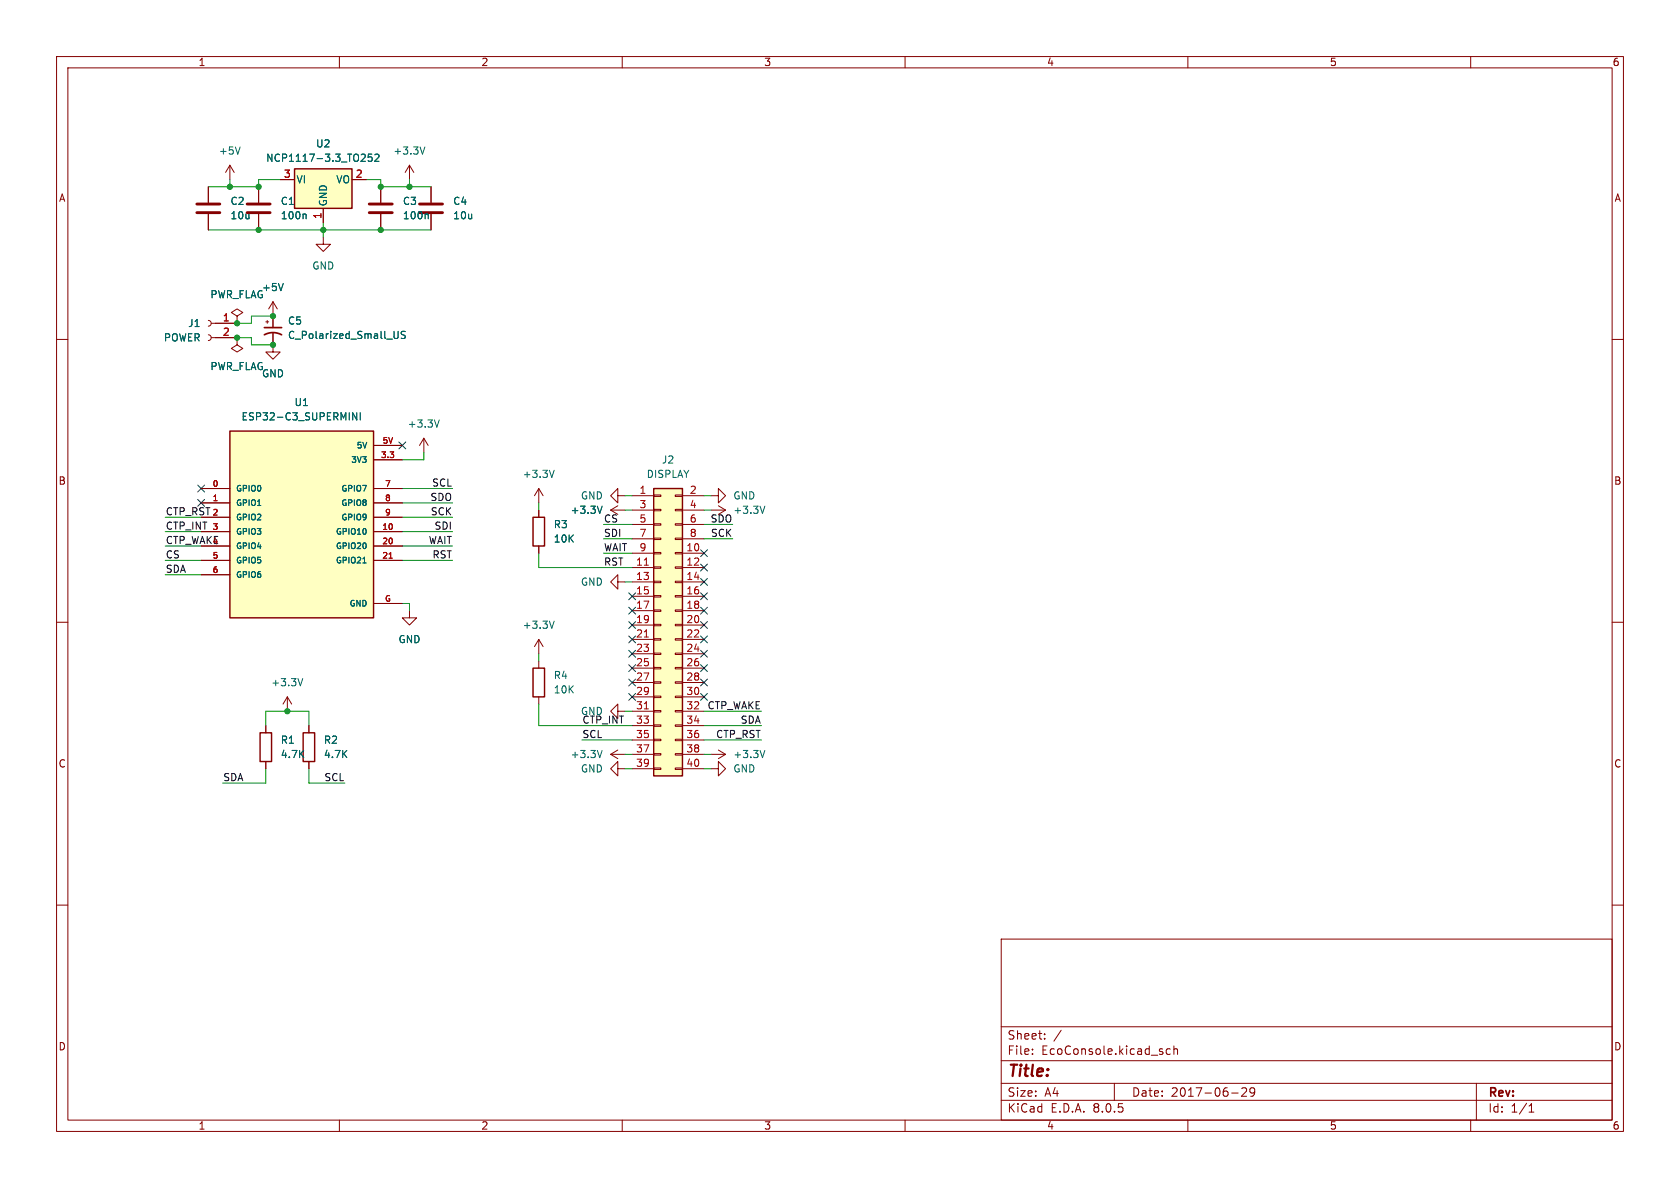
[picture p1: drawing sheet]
<svg xmlns="http://www.w3.org/2000/svg" width="297mm" height="210mm" viewBox="0 0 297 210" stroke-linecap="round" stroke-linejoin="round" font-family="sans-serif">
<g fill="none" stroke="#840000" stroke-width=".18">
<path d="M10 10h277v190h-277zM12 12h273v186h-273zM60 10v2M110 10v2M160 10v2M210 10v2M260 10v2M10 60h2M41.9 59.7v1.3l1 .6-1 .6-1-.6 1-.6M41.9 59.7h.1M285 60h2M48.3 61v1.2h1.2l-1.2 1.3-1.3-1.3h1.3"/>
<path d="M74.9 77.5l-.7 1.2M74.9 77.5v2.5M74.9 77.5l.8 1.2M107.9 90.2l1.3 .7M107.9 90.2h2.6M109.2 87.6v-1.2l-1.3 1.2 1.3 1.3v-1.3h1.3M109.2 89.4l-1.3 .8M125.7 87.6h1.3v-1.2l1.3 1.2-1.3 1.3v-1.3M125.7 90.2h2.6M127 89.4l1.3 .8M128.3 90.2l-1.3 .7M10 110h2"/>
<path d="M285 110h2M50.8 123.2l-.8 1.3M50.8 123.2v2.5M50.8 123.2l.8 1.3M109.2 125.7v-1.2l-1.3 1.2 1.3 1.3v-1.3h1.3M125.7 133.4h2.6M127 132.6l1.3 .8M128.3 133.4l-1.3 .7M10 160h2M285 160h2M177 166h108v32h-108zM60 198v2"/>
<path d="M110 198v2M160 198v2M177 194.5h108M177 191.5h108M177 187.5h108M177 181.5h108M182.5 186.3v.1M182.5 185.5v.1M184.7 183.6v.1M184.7 182.8v.1M187.6 182.1l-1.3 2M197 191.5v3"/>
<path d="M206.9 185.5l-.4-.1-.3 .3v.4l.1 .2h.6M207.5 185.5l.2-.1 .4 .1 .1 .9M207.5 184.9v1.5M210 198v2M217.7 193.2h1.2M219.5 192.4l.6-.1 .2 .1 .1 .3-.9 1.1h.9M221.8 192.9l-.3 .3h-.3l-.2-.3 .1-.5 .4-.1 .2 .1a.99 .99 0 0 1-.3 1.4h-.3M260 198v2M261 191.5v6.5M270.3 196.6h.9M270.3 195.5l.4-.4v1.5"/>
</g>
<path d="M77.7 74.2l-.5 1.3M106.4 89.5l-.4 1.2M135.2 89.5l-.4 1.2M53.5 120l-.4 1.2M135.2 132.7l-.4 1.2" fill="none" stroke="#006464" stroke-width=".18"/>
<path d="M115.6 86.4h5v50.8h-5z" fill="#ffffc2"/>
<g fill="none" stroke="#840000" stroke-width=".18">
<path d="M111.8 87.6h3.8M111.8 97.8h3.8M111.8 90.2h3.8M111.8 92.7h3.8M111.8 95.3h3.8M115.6 97.7h1.2v.2h-1.2zM115.6 95.1h1.2v.3h-1.2zM115.6 92.6h1.2v.2h-1.2zM115.6 90h1.2v.3h-1.2zM115.6 87.5h1.2v.3h-1.2zM119.4 97.7h1.2v.2h-1.2zM119.4 95.1h1.2v.3h-1.2z"/>
<path d="M119.4 92.6h1.2v.2h-1.2zM119.4 90h1.2v.3h-1.2zM119.4 87.5h1.2v.3h-1.2zM120.6 87.6h3.9M120.6 97.8h3.9M120.6 90.2h3.9M120.6 92.7h3.9M120.6 95.3h3.9M95.2 116.8v1.3M111.8 100.3h3.8M111.8 102.9h3.8M111.8 105.4h3.8"/>
<path d="M111.8 108h3.8M111.8 110.5h3.8M111.8 113h3.8M111.8 115.6h3.8M111.8 118.1h3.8M115.6 118h1.2v.2h-1.2zM115.6 115.4h1.2v.3h-1.2zM115.6 112.9h1.2v.3h-1.2zM115.6 110.4h1.2v.2h-1.2zM115.6 107.8h1.2v.3h-1.2zM115.6 105.3h1.2v.2h-1.2zM115.6 102.7h1.2v.3h-1.2z"/>
<path d="M115.6 100.2h1.2v.3h-1.2zM119.4 118h1.2v.2h-1.2zM119.4 115.4h1.2v.3h-1.2zM119.4 112.9h1.2v.3h-1.2zM119.4 110.4h1.2v.2h-1.2zM119.4 107.8h1.2v.3h-1.2zM119.4 105.3h1.2v.2h-1.2zM119.4 102.7h1.2v.3h-1.2zM119.4 100.2h1.2v.3h-1.2zM120.6 100.3h3.9M120.6 102.9h3.9M120.6 105.4h3.9"/>
<path d="M120.6 108h3.9M120.6 110.5h3.9M120.6 113h3.9M120.6 115.6h3.9M120.6 118.1h3.9M54.6 128.3v1.2M54.6 134.6v1.3M95.2 123.2v1.3M111.8 120.7h3.8M111.8 123.2h3.8M111.8 125.7h3.8M111.8 128.3h3.8"/>
<path d="M111.8 130.8h3.8M111.8 133.4h3.8M111.8 135.9h3.8M115.6 135.8h1.2v.2h-1.2zM115.6 133.2h1.2v.3h-1.2zM115.6 130.7h1.2v.2h-1.2zM115.6 128.1h1.2v.3h-1.2zM115.6 125.6h1.2v.3h-1.2zM115.6 123.1h1.2v.2h-1.2zM115.6 120.5h1.2v.3h-1.2zM119.4 135.8h1.2v.2h-1.2zM119.4 133.2h1.2v.3h-1.2z"/>
<path d="M119.4 130.7h1.2v.2h-1.2zM119.4 128.1h1.2v.3h-1.2zM119.4 125.6h1.2v.3h-1.2zM119.4 123.1h1.2v.2h-1.2zM119.4 120.5h1.2v.3h-1.2zM120.6 120.7h3.9M120.6 123.2h3.9M120.6 125.7h3.9M120.6 128.3h3.9M120.6 130.8h3.9M120.6 133.4h3.9M120.6 135.9h3.9"/>
</g>
<path d="M115.6 86.4h5v50.8h-5zM94.2 118.1h2.1v5.1h-2.1zM53.6 129.5h2v5.1h-2z" fill="none" stroke="#840000" stroke-width=".25"/>
<path d="M113.9 99.9h.7M113.9 112.6h.7M113.9 125.3h.7" fill="none" stroke="#a90000" stroke-width=".18"/>
<path d="M40.6 76.2h25.4v33h-25.4z" fill="#ffffc2"/>
<path d="M40.6 76.2h25.4v33h-25.4z" fill="none" stroke="#840000" stroke-width=".25"/>
<g fill="none" stroke="#840000" stroke-width=".18">
<path d="M36.8 33v2.8M36.8 37.8v2.8M67.3 33v2.8M67.3 37.8v2.8M72.4 29.2l-.8 1.3M72.4 29.2v2.6M72.4 29.2l.8 1.3M76.2 33v2.8M76.2 37.8v2.8M36.8 59.2l.4 .1 .1 .4-.1 .3-.4 .2M36.8 56.6l.4 .2 .1 .4-.1 .3-.4 .2M37.3 59.7h4.6"/>
<path d="M37.3 57.2h4.6M41.9 55.9l1-.7-1-.6-1 .6 1 .7v1.3M41.9 57.2h.1M47 56.9h.5M47.2 56.6v.6M48.3 53.3l-.8 1.3M48.3 53.3v4.6M48.3 58.9v2.1M48.3 53.3l.7 1.3M57.1 41.9v1.3h1.3l-1.3 1.3-1.2-1.3h1.2M66 78.7h5.1M35.6 86.4h5"/>
<path d="M35.6 88.9h5M35.6 94h5M35.6 91.4h5M35.6 96.5h5M35.6 99.1h5M66 86.4h5.1M66 88.9h5.1M66 94h5.1M66 91.4h5.1M66 96.5h5.1M66 99.1h5.1M66 81.3h5.1"/>
<path d="M35.6 101.6h5M66 106.7h5.1M72.4 108v1.2h1.3l-1.3 1.3-1.3-1.3h1.3M95.2 113l-.7 1.3M95.2 113v2.6M95.2 113l.8 1.3M109.2 102.9v-1.3l-1.3 1.3 1.3 1.2v-1.2h1.3M107.9 133.4l1.3 .7M107.9 133.4h2.6M109.2 132.6l-1.3 .8M125.7 135.9h1.3v-1.3l1.3 1.3-1.3 1.3v-1.3"/>
</g>
<path d="M75.1 26l-.4 1.2M75.5 37.8l.2 .2v.7M50.1 50.1l-.4 1.3M70.4 58.6l-.1 1.1-.2 .1h-.3M71.7 58.6h-.5l-.2 .1v.4l.5 .2 .2 .3-.3 .2h-.5M63.1 73v1.2l-.7-1.2v1.2M63.7 73v1.2M64.1 99.5h.6M98 109.8l-.5 1.3M106.4 132.7l-.4 1.2" fill="none" stroke="#006464" stroke-width=".18"/>
<path d="M68.8 98.7h.6" fill="none" stroke="#a90000" stroke-width=".18"/>
<path d="M46.7 59.2a3.2 3.2 0 0 1 3.1 0M46.7 57.9h3.1" fill="none" stroke="#840000" stroke-width=".3"/>
<path d="M34.8 37.6h4.1M34.8 36.1h4.1M65.3 37.6h4M65.3 36.1h4M74.2 37.6h4M74.2 36.1h4" fill="none" stroke="#840000" stroke-width=".51"/>
<path d="M52.1 29.8h10.1v7h-10.1z" fill="#ffffc2"/>
<path d="M52.1 29.8h10.1v7h-10.1zM94.2 91.4h2.1v5.1h-2.1zM46 129.5h2v5.1h-2z" fill="none" stroke="#840000" stroke-width=".25"/>
<g fill="none" stroke="#840000" stroke-width=".18">
<path d="M36.8 33v2.8M36.8 37.8v2.8M40.6 29.2l-.7 1.3M40.6 29.2v2.6M40.6 29.2l.8 1.3M45.7 33v2.8M45.7 37.8v2.8M49.5 31.8h2.6M57.1 36.8v2.6M62.2 31.8h2.6M67.3 33v2.8M67.3 37.8v2.8"/>
<path d="M76.2 33v2.8M76.2 37.8v2.8M38.1 57.2h3.8M38.1 59.7h3.8M41.9 59.7h.1M41.9 57.2h.1M48.3 55.9v2M48.3 58.9v2.1M66 78.7h5.1M35.6 86.4h5M35.6 88.9h5M35.6 94h5"/>
<path d="M35.6 91.4h5M35.6 96.5h5M35.6 99.1h5M66 86.4h5.1M66 88.9h5.1M66 94h5.1M66 91.4h5.1M66 96.5h5.1M66 99.1h5.1M66 81.3h5.1M95.2 86.4l-.7 1.2M95.2 86.4v2.5"/>
<path d="M95.2 90.2v1.2M95.2 96.5v1.3M95.2 86.4l.8 1.2M35.6 101.6h5M66 106.7h5.1M47 128.3v1.2M47 134.6v1.3M54.6 128.3v1.2M54.6 134.6v1.3M109.2 135.9v-1.3l-1.3 1.3 1.3 1.3v-1.3h1.3"/>
</g>
<g fill="none" stroke="#006464" stroke-width=".18">
<path d="M42.5 26l-.5 1.2M53.9 37.8l.2 .2v.7M63.8 28.5h.8M64.5 27.4v.4M65.7 27.2h-.6v.7l.2-.2 .4 .1 .1 .2-.1 .4-.1 .1-.5-.1M66.3 27.4l.5-.2 .2 .4-.8 .9h.8M75.5 37.8l.2 .2v.7M50.1 50.1l-.4 1.3M70.4 58.6l-.1 1.1-.2 .1h-.3M71.7 58.6h-.5l-.2 .1v.4l.5 .2 .2 .3-.3 .2h-.5M63.1 73v1.2l-.7-1.2v1.2M63.7 73v1.2"/>
<path d="M64.1 99.5h.6M98 83.1l-.5 1.3M106.4 89.5l-.4 1.2"/>
</g>
<path d="M43.7 36.1h4.1M43.7 37.6h4.1" fill="none" stroke="#840000" stroke-width=".51"/>
<g fill="none" stroke="#009600" stroke-width=".18">
<path d="M40.6 31.8v1.2M49.5 31.8h-3.8v1.2h-8.9M57.1 39.4v2.5M64.8 31.8h2.5v1.2h8.9M72.4 31.8v1.2M36.8 40.6h39.4M41.9 59.7h2.5v1.3h3.9M48.3 55.9h-3.9v1.3h-2.5M29.2 91.4h6.4M29.2 99.1h6.4M29.2 96.5h6.4M29.2 94h6.4"/>
<path d="M71.1 91.4h8.9M71.1 99.1h8.9M71.1 96.5h8.9M71.1 94h8.9M71.1 88.9h8.9M71.1 86.4h8.9M74.9 80v1.3h-3.8M95.2 88.9v1.3M95.2 97.8v2.5h16.6M106.7 95.3h5.1M106.7 92.7h5.1M106.7 97.8h5.1"/>
<path d="M110.5 90.2h1.3M110.5 87.6h1.3M124.5 90.2h1.2M124.5 95.3h5M124.5 92.7h5M124.5 87.6h1.2M29.2 101.6h6.4M71.1 106.7h1.3v1.3M95.2 115.6v1.2M110.5 102.9h1.3M47 128.3v-2.6h7.6v2.6M47 135.9v2.5h-7.6"/>
<path d="M54.6 135.9v2.5h6.4M95.2 124.5v3.8h16.6M102.9 130.8h8.9M110.5 125.7h1.3M110.5 135.9h1.3M110.5 133.4h1.3M124.5 125.7h10.1M124.5 135.9h1.2M124.5 130.8h10.1M124.5 133.4h1.2M124.5 128.3h10.1"/>
</g>
<g fill="none" stroke="#000084" stroke-width=".18">
<path d="M70.5 78.1l1.2 1.2M71.7 78.1l-1.2 1.2M35 85.8l1.2 1.2M35 88.3l1.2 1.2M36.2 85.8l-1.2 1.2M36.2 88.3l-1.2 1.2M123.9 99.7l1.2 1.2M123.9 97.2l1.2 1.2M125.1 99.7l-1.2 1.2M125.1 97.2l-1.2 1.2M111.2 112.4l1.2 1.2M111.2 115l1.2 1.2"/>
<path d="M111.2 117.5l1.2 1.2M111.2 109.9l1.2 1.2M111.2 104.8l1.2 1.2M111.2 107.3l1.2 1.3M112.4 115l-1.2 1.2M112.4 117.5l-1.2 1.2M112.4 109.9l-1.2 1.2M112.4 112.4l-1.2 1.2M112.4 104.8l-1.2 1.2M112.4 107.3l-1.2 1.3M123.9 112.4l1.2 1.2M123.9 102.3l1.2 1.2"/>
<path d="M123.9 104.8l1.2 1.2M123.9 107.3l1.2 1.3M123.9 115l1.2 1.2M123.9 117.5l1.2 1.2M123.9 109.9l1.2 1.2M125.1 112.4l-1.2 1.2M125.1 109.9l-1.2 1.2M125.1 102.3l-1.2 1.2M125.1 104.8l-1.2 1.2M125.1 107.3l-1.2 1.3M125.1 115l-1.2 1.2M125.1 117.5l-1.2 1.2"/>
<path d="M111.2 122.6l1.2 1.2M111.2 120l1.2 1.3M112.4 122.6l-1.2 1.2M112.4 120l-1.2 1.3M123.9 122.6l1.2 1.2M123.9 120l1.2 1.3M125.1 122.6l-1.2 1.2M125.1 120l-1.2 1.3"/>
</g>
<path d="M68.8 98.7h.6" fill="none" stroke="#a90000" stroke-width=".18"/>
<g fill="#009600" stroke="#009600" stroke-width=".18">
<circle cx="67.3" cy="33" r=".46"/>
<circle cx="67.3" cy="40.6" r=".46"/>
<circle cx="40.6" cy="33" r=".46"/>
<circle cx="45.7" cy="33" r=".46"/>
<circle cx="45.7" cy="40.6" r=".46"/>
<circle cx="72.4" cy="33" r=".46"/>
<circle cx="48.3" cy="61" r=".46"/>
<circle cx="41.9" cy="59.7" r=".46"/>
<circle cx="57.1" cy="40.6" r=".46"/>
<circle cx="48.3" cy="55.9" r=".46"/>
<circle cx="41.9" cy="57.2" r=".46"/>
<circle cx="50.8" cy="125.7" r=".46"/>
</g>
<text font-size="2.8" fill="#840000" x="178" y="190.9">Title:</text>
<g font-size="2.1" fill="#840000">
<text x="178" y="184">Sheet:</text>
<text x="178" y="186.7">File:</text>
<text x="184.1" y="186.7">EcoConsole.kicad_sch</text>
<text x="178" y="196.9">KiCad</text>
<text x="178" y="194.1">Size:</text>
<text x="184.7" y="194.1">A4</text>
<text x="185.7" y="196.9">E.D.A.</text>
<text x="193.3" y="196.9">8.0.5</text>
<text x="200" y="194.1">Date:</text>
<text x="207" y="194.1">2017-06-29</text>
<text x="263" y="194.3">Rev:</text>
<text x="263" y="196.9">Id:</text>
<text x="267.1" y="196.9">1/1</text>
</g>
<g font-size="1.8" fill="#840000">
<text x="35" y="11.9">1</text>
<text x="85" y="11.9">2</text>
<text x="135" y="11.9">3</text>
<text x="185" y="11.9">4</text>
<text x="235" y="11.9">5</text>
<text x="285" y="11.9">6</text>
<text x="10.3" y="35.9">A</text>
<text x="285.3" y="35.9">A</text>
<text x="10.3" y="85.9">B</text>
<text x="285.3" y="85.9">B</text>
<text x="10.3" y="135.9">C</text>
<text x="285.3" y="135.9">C</text>
<text x="10.3" y="185.9">D</text>
<text x="285.3" y="185.9">D</text>
<text x="35" y="199.9">1</text>
<text x="85" y="199.9">2</text>
<text x="135" y="199.9">3</text>
<text x="185" y="199.9">4</text>
<text x="235" y="199.9">5</text>
<text x="285" y="199.9">6</text>
</g>
<g font-size="1.8" fill="#006464">
<text x="38.6" y="27.5">+5V</text>
<text x="46.9" y="28.8">NCP1117-3.3_TO252</text>
<text x="55.8" y="26.3">U2</text>
<text x="69.4" y="27.5">+3.3V</text>
<text x="52.3" y="32.6">VI</text>
<text x="59.4" y="32.6">VO</text>
<text x="40.6" y="36.4">C2</text>
<text x="40.6" y="39">10u</text>
<text x="49.5" y="36.4">C1</text>
<text x="49.5" y="39">100n</text>
<text x="58" y="36.6" transform="rotate(-90 58 36.6)">GND</text>
<text x="71.1" y="36.4">C3</text>
<text x="71.1" y="39">100n</text>
<text x="80" y="36.4">C4</text>
<text x="80" y="39">10u</text>
<text x="55.1" y="47.9">GND</text>
<text x="37.1" y="52.9">PWR_FLAG</text>
<text x="46.2" y="51.7">+5V</text>
<text x="33.2" y="58">J1</text>
<text x="50.8" y="57.6">C5</text>
<text x="28.9" y="60.6">POWER</text>
<text x="37.1" y="65.6">PWR_FLAG</text>
<text x="50.8" y="60.1">C_Polarized_Small_US</text>
<text x="46.2" y="66.9">GND</text>
<text x="52" y="72">U1</text>
<text x="42.6" y="74.5">ESP32-C3_SUPERMINI</text>
<text x="72" y="75.8">+3.3V</text>
<text x="116.9" y="82.1">J2</text>
<text x="92.3" y="84.7">+3.3V</text>
<text x="102.6" y="88.5">GND</text>
<text x="114.2" y="84.7">DISPLAY</text>
<text x="129.5" y="88.5">GND</text>
<text x="97.8" y="93.6">R3</text>
<text x="100.8" y="91">+3.3V</text>
<text x="129.5" y="91">+3.3V</text>
<text x="97.8" y="96.1">10K</text>
<text x="102.6" y="103.7">GND</text>
<text x="70.4" y="113.9">GND</text>
<text x="92.3" y="111.4">+3.3V</text>
<text x="47.9" y="121.5">+3.3V</text>
<text x="97.8" y="120.2">R4</text>
<text x="97.8" y="122.8">10K</text>
<text x="49.5" y="131.7">R1</text>
<text x="57.2" y="131.7">R2</text>
<text x="49.5" y="134.2">4.7K</text>
<text x="57.2" y="134.2">4.7K</text>
<text x="100.8" y="134.2">+3.3V</text>
<text x="102.6" y="136.8">GND</text>
<text x="129.5" y="136.8">GND</text>
<text x="129.5" y="134.2">+3.3V</text>
</g>
<g font-size="1.8" fill="#a90000">
<text x="50.1" y="31.5">3</text>
<text x="62.8" y="31.5">2</text>
<text x="56.9" y="38.8" transform="rotate(-90 56.9 38.8)">1</text>
<text x="39.3" y="56.9">1</text>
<text x="39.3" y="59.4">2</text>
<text x="113" y="87.4">1</text>
<text x="113" y="89.9">3</text>
<text x="121.8" y="87.4">2</text>
<text x="121.8" y="89.9">4</text>
<text x="113" y="92.5">5</text>
<text x="113" y="95">7</text>
<text x="121.8" y="92.5">6</text>
<text x="121.8" y="95">8</text>
<text x="112.4" y="100.1">11</text>
<text x="113" y="97.5">9</text>
<text x="121.2" y="97.5">10</text>
<text x="121.2" y="100.1">12</text>
<text x="112.4" y="102.6">13</text>
<text x="112.4" y="105.2">15</text>
<text x="112.4" y="107.7">17</text>
<text x="121.2" y="102.6">14</text>
<text x="121.2" y="105.2">16</text>
<text x="121.2" y="107.7">18</text>
<text x="112.4" y="110.2">19</text>
<text x="112.4" y="112.8">21</text>
<text x="121.2" y="110.2">20</text>
<text x="121.2" y="112.8">22</text>
<text x="112.4" y="115.3">23</text>
<text x="112.4" y="117.9">25</text>
<text x="121.2" y="115.3">24</text>
<text x="121.2" y="117.9">26</text>
<text x="112.4" y="120.4">27</text>
<text x="112.4" y="122.9">29</text>
<text x="112.4" y="125.5">31</text>
<text x="121.2" y="120.4">28</text>
<text x="121.2" y="122.9">30</text>
<text x="121.2" y="125.5">32</text>
<text x="112.4" y="128">33</text>
<text x="112.4" y="130.6">35</text>
<text x="121.2" y="128">34</text>
<text x="121.2" y="130.6">36</text>
<text x="112.4" y="133.1">37</text>
<text x="112.4" y="135.6">39</text>
<text x="121.2" y="133.1">38</text>
<text x="121.2" y="135.6">40</text>
</g>
<g font-size="1.8" fill="#0f0f0f">
<text x="76" y="88.6">SDO</text>
<text x="76.3" y="86.1">SCL</text>
<text x="29.2" y="93.7">CTP_INT</text>
<text x="29.2" y="91.2">CTP_RST</text>
<text x="76.1" y="91.2">SCK</text>
<text x="76.7" y="93.7">SDI</text>
<text x="106.7" y="92.4">CS</text>
<text x="106.7" y="95">SDI</text>
<text x="125.5" y="92.4">SDO</text>
<text x="125.6" y="95">SCK</text>
<text x="29.2" y="96.3">CTP_WAKE</text>
<text x="29.2" y="98.8">CS</text>
<text x="29.2" y="101.3">SDA</text>
<text x="75.7" y="96.3">WAIT</text>
<text x="76.4" y="98.8">RST</text>
<text x="106.7" y="97.5">WAIT</text>
<text x="106.7" y="100.1">RST</text>
<text x="125" y="125.5">CTP_WAKE</text>
<text x="102.6" y="126.6">GND</text>
<text x="102.9" y="130.5">SCL</text>
<text x="102.9" y="128">CTP_INT</text>
<text x="126.5" y="130.5">CTP_RST</text>
<text x="130.8" y="128">SDA</text>
<text x="39.4" y="138.2">SDA</text>
<text x="57.2" y="138.2">SCL</text>
</g>
<g font-size="1.4" fill="#006464">
<text x="62" y="82">3V3</text>
<text x="62.9" y="79.5">5V</text>
<text x="41.7" y="87.1">GPIO0</text>
<text x="41.7" y="89.6">GPIO1</text>
<text x="60.2" y="87.1">GPIO7</text>
<text x="60.2" y="89.6">GPIO8</text>
<text x="41.7" y="92.2">GPIO2</text>
<text x="41.7" y="94.7">GPIO3</text>
<text x="59.3" y="94.7">GPIO10</text>
<text x="60.2" y="92.2">GPIO9</text>
<text x="41.7" y="97.3">GPIO4</text>
<text x="41.7" y="99.8">GPIO5</text>
<text x="59.3" y="97.3">GPIO20</text>
<text x="59.3" y="99.8">GPIO21</text>
<text x="41.7" y="102.3">GPIO6</text>
<text x="61.7" y="107.4">GND</text>
</g>
<g font-size="1.4" fill="#a90000">
<text x="67.2" y="81">3.3</text>
<text x="67.5" y="78.5">5V</text>
<text x="37.5" y="86.1">0</text>
<text x="37.5" y="88.6">1</text>
<text x="68" y="86.1">7</text>
<text x="68" y="88.6">8</text>
<text x="37.5" y="91.2">2</text>
<text x="37.5" y="93.7">3</text>
<text x="67.5" y="93.7">10</text>
<text x="68" y="91.2">9</text>
<text x="37.5" y="96.3">4</text>
<text x="37.5" y="98.8">5</text>
<text x="37.5" y="101.3">6</text>
<text x="67.5" y="96.3">20</text>
<text x="67.5" y="98.8">21</text>
<text x="67.9" y="106.4">G</text>
</g>
</svg>
